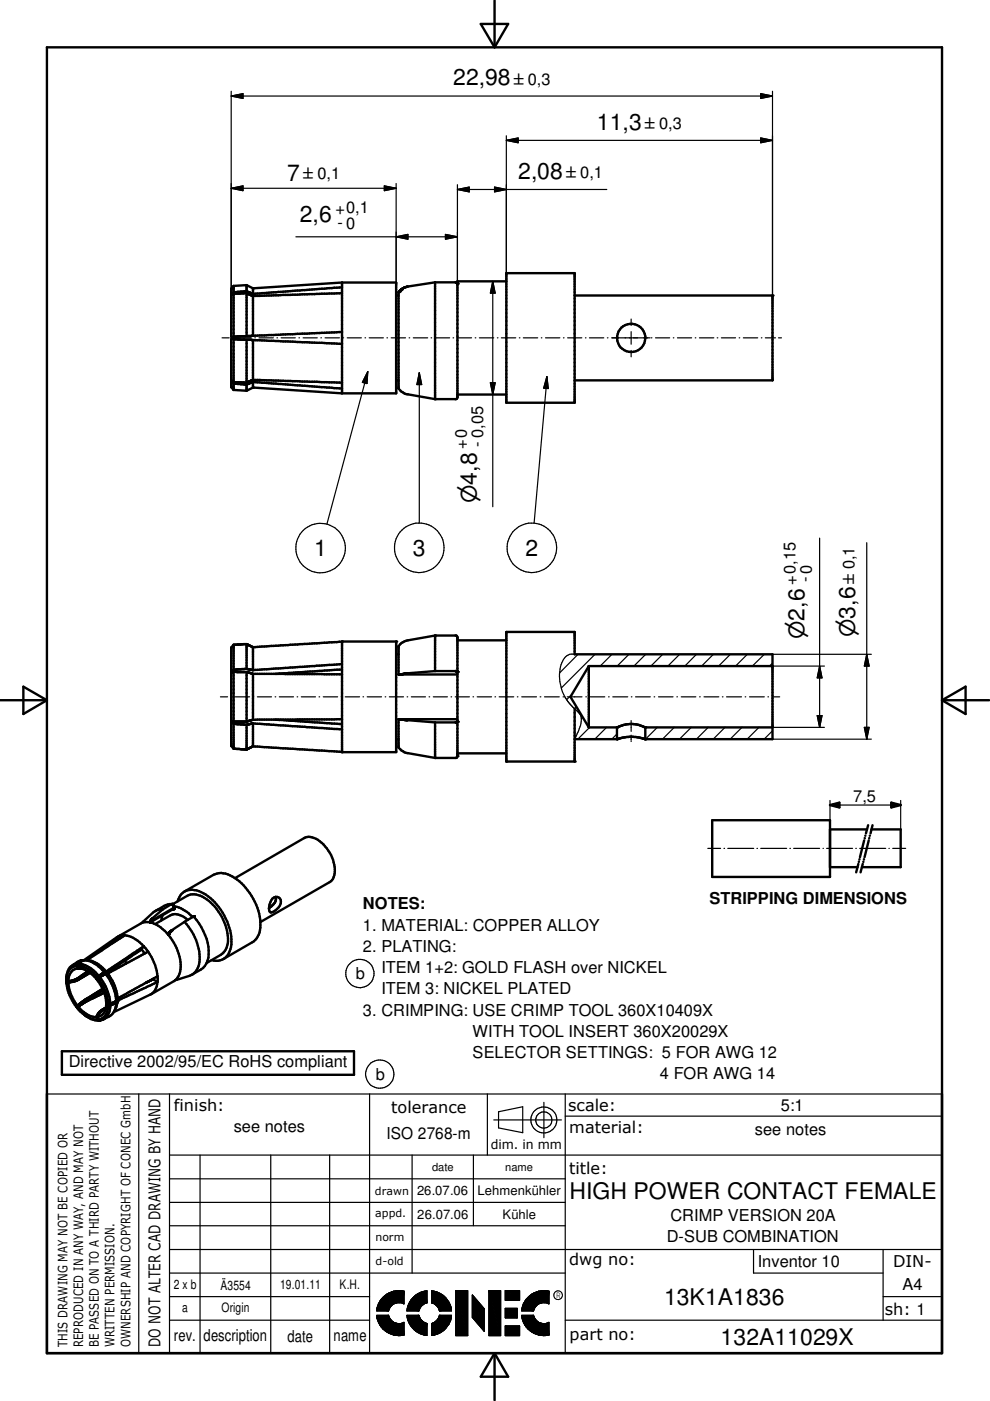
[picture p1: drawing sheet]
<svg xmlns="http://www.w3.org/2000/svg" width="210mm" height="297mm" viewBox="0 0 210 297" stroke-linecap="round" stroke-linejoin="round" font-family="sans-serif">
<g fill="none" stroke="#000" stroke-width=".51">
<path d="M9.9 10h189.8v276.9h-189.8zM101.9 5.1h5.8l-2.8 4.9zM104.9 0v10M72.5 59.9v23.5M72.5 59.9h11.5v23.5h-11.5M72.5 59.9l-18.9 1.2M92.2 59.9h4.5l.2 .1M92.2 59.9l-5.8 .8-.7 .3M92.2 59.9v24.7M96.8 59.9h.1M96.9 60h.1M107.4 59.6h-10.4v24.6l-.3 .4h-4.5"/>
<path d="M107.4 57.9h14.4v27.5h-14.4zM49.5 60.6l-.5 .6v10.2h.5M49.5 71.9h-.5v10.2l.5 .6M49.5 62l-.5 .5M49.5 62.2l-.5 .5M49.5 60.6v1.4M49.5 62.2v9.2M49.5 71.9v9.1M49.5 71.9l4.1 .2M52.3 62.1l-2.8 .1M52.3 62.1l1.2 .6M52.3 60.5v1.3"/>
<path d="M52.3 62.1v9.1M52.3 72.1v9.1M52.3 60.5l1.3 .6M52.3 60.5l-2.8 .1M52.5 61.8l-3 .2M52.5 61.8h.1M52.5 61.8l1.1 .5M52.8 62.4h.1M53.1 62.1h.1M53.3 62.7h.1M53.5 62.7h.1M53.6 62.7v.1"/>
<path d="M53.6 61.1v1.2M53.6 62.8v8.4M53.6 72.1v8.4M53.6 71.2l-4.1 .2M53.6 72.1l18.9 .8M72.5 60.9l-18.9 1.4M72.5 62.1l-18.9 .7M72.5 70.4l-18.9 .8M84 62.7h.5M84.8 61.6h.1M85 61.5h.1M85.6 61l-.6 .4-.5 .6v20.4l.6 .7 1 .5 6.1 1"/>
<path d="M85.6 61h.1M85.9 60.9h.1M86.1 60.8v.1M96.9 60l.1 .2M121.8 62.7h42v17.9h-42M49 80.6l.5 .4M49 80.8l.5 .5M49.5 81l2.8 .2M49.5 81.3l2.8 .2M49.5 81.3v1.4M49.5 82.7l2.8 .1M52.3 81.5v1.3"/>
<path d="M52.5 81.4l-.2 .1M52.5 81.4h.1M52.5 81v.1M53.4 81v.1M53.5 80.6h.1M53.5 80.6l-1.2 .6M53.6 80.5l18.9 .7M53.6 81l-1.1 .4M53.6 81l18.9 1.4M53.6 80.5v.1M53.6 81v1.2M53.6 82.2l18.9 1.2"/>
<path d="M53.6 82.2l-1.3 .6M84 80.6h.5M97 83.7h10.4M49.5 136.7l-.5 .6v20.9l.5 .5M49.5 136.7v5.3M52.3 136.6v5.2M52.5 136.7h-3M52.5 136.7h.1M53.5 137.2h.1M53.6 137.2v4.9M72.5 136h11.5v23.5h-11.5zM72.5 136.1l-18.4 1.1h-.7l-.9-.5"/>
<path d="M84 138.7h.5M92.2 134.7h4.5l.3 .4v25.2l-.3 .4h-4.5M92.2 134.7l-5.7 1.1-.7 .2-.9 .6-.4 .4v6h12.5M92.2 134.7v7.6M97 135.8h10.4M0 148.5h9.9M5 145.6l4.9 2.9-4.9 2.9zM49 152.7l.5 .3M49 153.2l.5 .3M49.5 142.5v10.5M49.5 153.5v5.2M49.5 142.5h2.9l1.2 .4"/>
<path d="M49.5 142l-.5 .3M49.5 142.5l-.5 .2M49.5 158.7l2.8 .2M52.3 142.5v10.5M52.3 153.7v5.2M52.3 141.8l-2.8 .2M52.3 141.8l1.3 .3M52.5 153.6h.1M52.6 142.6h.1M52.8 142.6l.1 .1M52.8 158.6v.1M53.1 152.7h.1"/>
<path d="M53.3 142h.1M53.5 142.1h.1M53.5 142.8h.1M53.5 158.3h.1M53.6 153.4h-.1M53.6 142.9v9.7M53.6 153.4v4.8M53.6 142.9l18.9 .1M53.6 153.4l-1.3 .3-2.8-.2M53.6 153.4l18.9 1.2M53.6 158.2l18.9 1.2M53.6 158.2l-1.3 .7"/>
<path d="M58.3 152.6l14.2 .9M72.5 140.8l-18.9 1.3M72.5 141.9l-13.7 1M72.5 152.5l-17.9 .1h-1l-1.1 .4h-3M84 156.7h.5M85.2 143h.1M85.2 152.5l.4 .1M85.4 152.5v.1M85.6 152.6h.1M85.7 152.6l6.5 .6M85.7 142.8v.1M92.2 142.3h4.4l.3 .1"/>
<path d="M92.2 153.2v7.5M92.2 142.3l-6 .4-1 .3M96.9 142.4v.1M96.9 142.5h.1M97 152.5h-12.5v6l.6 .6 1 .5 6.1 1.1M97 153l-.3 .2h-4.5M97 159.7h10.4M121.8 150.3v11.2h-14.4v-27.5h14.4v4.7h42v18h-27.1l-1-.3-1.5-.2-2.2 .2-1.1 .3h-9.1M124.8 141.2h39M124.8 154.2h6.2l1.2-.5 1.2-.2 1.6 .1 1.7 .6h27.1M124.8 141.2l-3.9 6.5 3.9 6.5M124.8 141.2v13"/>
<path d="M130.8 154.2v2.5M130.9 154.2h.1M136.7 154.2h.1M136.8 154.2v2.5M199.7 148.5h10M199.7 148.5l5-2.9v5.8zM151 173.9h25v12h-25zM176 175.9h7.8M176 170.7l2-.5v1zM183.2 178.2l-.9 3.5M183.3 177.7v.1M183.5 177.2h.1"/>
<path d="M184.1 175l-.5 1.7M184.2 178.2l-.9 3.5M184.3 177.7v.1M184.4 177.2h.1M184.7 175.9h6.3v8h-8.2M185 175l-.4 1.7M189 170.2l2 .5-2 .5zM25.5 198.4l-7.4 5.2M25.5 198.4l.2 .4M25.5 198.4l-.7 .3-7 4.9M26.5 198.3l-1 .1M26.5 198.3l-8.1 5.3"/>
<path d="M26.5 198.3a6.4 6.4 0 0 1 4 2.3M31.7 195.5l-1.5 .1-5.3 3M31.7 195.5a9.2 9.2 0 0 1 5.8 5.5 6.8 6.8 0 0 1 .2 6.2l-.8 .8-4.9 2.8M31.8 195.4l-.1 .1M34.5 194.1l-.3 1.1M34.5 192.8l-2.2 1.9-.5 .7M34.5 192.8l-1.1 .1-.6 .4-2.7 2.4M35.6 198.1h.1M35.8 197.7h.1M36.3 197.3v.1M36.4 191.7l-1.9 1.1M36.4 197.2l-.5 .5-.3 .4"/>
<path d="M36.4 197.2h.1M36.6 191.7l3.1-1.8a3.8 3.8 0 0 1 4.1 .8 11 11 0 0 1 4.5 9.3l-.4 1.3-.7 .9-3.4 2M36.6 191.7l.2 .8M36.6 191.7h-.6l-.8 .2-2.3 1.3M36.7 192.8l-4.8 2.8M36.7 192.8h.1M36.7 192.2h.4a6.3 6.3 0 0 1 3.7 2.2M36.8 192.7h.1M36.8 192.5l-5 2.9M36.8 192.5l-.1 .3M39.1 189l6.2-3.5a4.7 4.7 0 0 1 4.9 1 12.1 12.1 0 0 1 4.8 11.2 3.4 3.4 0 0 1-1.5 2.1l-6.1 3.5M39.1 189l-.9 .9-.6 1.2"/>
<path d="M39.1 189a4.6 4.6 0 0 1 4.5 .7 12.6 12.6 0 0 1 5.4 11.1l-.7 1.7-.9 .8M39.1 195.5l-2.6 1.7M39.1 195.5l1.9-1.1a11.3 11.3 0 0 1 3.2 8.6 3.8 3.8 0 0 1-1.6 2.6l-1.9 1M39.1 195.5a10.8 10.8 0 0 1 3 9.4l-.4 .8a2.81 2.81 0 0 1-1.5 1.2l-3.1 .9M39.8 195a3.5 3.5 0 0 0-3.6-.9l-3.3 1.8M49.8 186.2l14.7-8.5a3.4 3.4 0 0 1 3.7 1 7.3 7.3 0 0 1 2.5 7.3l-.3 .6-.5 .4-14.7 8.5M57.7 190.5a1.08 1.08 0 0 1 1.6-.1 1.08 1.08 0 0 1 .1 1.6l-1 1-.9 .5a1.25 1.25 0 0 1-.4-1.7zM58.5 190.2a2.18 2.18 0 0 1-1.4 2.2l-.1 .1M176 183.9h5.8M182 183.2l-.5 1.8M182.1 182.7v.1M182.2 182.2h.1"/>
<path d="M182.9 183.2l-.4 1.8M183 182.7v.1M183.2 182.2h.1M14.5 208.3a8.9 8.9 0 0 0 1.9 4.9M14.5 208.3l-.4-.3a9.7 9.7 0 0 0 2.1 5.5M16.2 204.8l.2 .5M16.2 204.8a2.81 2.81 0 0 0-2.1 3l.4 .2M16.3 204.3l-.1 .5M16.3 204.3a2.66 2.66 0 0 0-2.2 2.8v1.6M16.4 205.3l.6 .1M16.4 204.8l.2 .5a5.2 5.2 0 0 1 3.8 2.2M16.4 213.2l-.2 .3"/>
<path d="M16.4 213.5h-.1M16.4 204.8a5.4 5.4 0 0 1 4.2 2.4M16.4 205.3a2.42 2.42 0 0 0-1.9 2.7M16.5 204.2l-.2 .1M16.5 204.3a5.5 5.5 0 0 1 4.5 2.6M16.5 204.2h.1M16.5 204.3l-.1 .5M16.5 213.4h.1M16.6 213.4l-.2 .3a5.8 5.8 0 0 0 4.2 2.5M16.6 213.4a5.6 5.6 0 0 0 3.8 2.2M16.6 204.2h.1M16.6 205.4h1"/>
<path d="M16.6 205.3l.1 .1M16.7 213.3l-.5 .2M16.7 213.3h.1M16.8 213.2l-.2 .2M16.8 213.2l-.1 .1M17 213.1l-.2 .1M17.1 203.8h.1M17.1 213h.1M17.1 213l-.1 .1M17.3 212.9h.1M17.4 203.6a5.7 5.7 0 0 1 5.1 2.4M17.4 203.6l-.9 .6"/>
<path d="M17.4 203.6a4.2 4.2 0 0 0-2.1 1.1M17.4 212.9l-.3 .1M17.5 212.8l-.5 .3M17.5 212.8l-.1 .1M17.5 212.7h.1M17.5 212.7v.1M17.6 203.6l-1.1 .7M17.6 212.7h.1M17.6 212.6v.1M17.7 212.7l-.2 .1M17.8 212.6l-.1 .1M17.9 215.1a4.4 4.4 0 0 0 2.7 1.3h.4"/>
<path d="M17.9 212.5l-.3 .1M17.9 212.4v.1M17.9 212.4h.1M18 203.6a6.8 6.8 0 0 1 4.1 2.5M18.6 205.9l-2.3 1.6-1.8 .5M19.1 206.2l-2.8 1.7-1.8 .4M20.4 215.6l.2 .6M20.5 215.4l-.1 .2M20.5 215.4h.1M20.6 215.6l.2 .6M20.6 216.2l.4 .2M20.6 207.2l-.2 .3"/>
<path d="M20.8 207.4h-.1M20.8 207.4l-.4 .1M20.8 207.4l-.2 .4 1.2 1.9M20.8 207.4a10.5 10.5 0 0 1 2.1 5.5M21 207.3l-.2 .1M21 206.9l-.4 .3M21.1 216.3l-.1 .1M21.2 207.1l-.4 .3M21.2 207.1a10.3 10.3 0 0 1 2.2 5.8M21.3 206.7h.1M21.5 206.9l-.3 .2M21.5 206.5l-.5 .4"/>
<path d="M21.5 206.5h.1M21.5 206.9h.1M21.8 209.7l-3.8 2.3-1.6 1.2M21.8 209.7a6.7 6.7 0 0 1 .7 2.9l.4 .3M21.9 209.9l-3.9 2.5M21.9 206.8l-.3 .1M22.1 206.1l-.5 .4M22.1 210.5l-4.3 2.1M22.2 213.9v.1M22.4 213.9l-1.1 .6-.7 1.1M22.4 213.7l-1.2 .7-.7 1M22.4 213.9h.1"/>
<path d="M22.4 213.7h.1M22.4 206.5a10.6 10.6 0 0 1 2.2 5.7M22.4 213.8a2.28 2.28 0 0 1-1.8 1.8M22.4 213.8l-.1 .2M22.5 206l-.4 .1M22.5 212.9l-.1 .9M22.5 212.9h.1M22.5 212.9l.4 .2M22.6 212.7l-.1 .2M22.9 206.4l-.5 .1M22.9 206.4a7.8 7.8 0 0 1 1.9 5.5l-.2 .4-.7 .3M22.9 213.1a2.76 2.76 0 0 1-2.1 3.1"/>
<path d="M22.9 213.1l.5 .1M23.4 213.2a2.89 2.89 0 0 1-2.2 3.2l-.4-.2M23.5 212.9h.1M23.8 212.6l-.3 .3h-.6M23.8 212.6h.1M24.1 212.9h-.1M24.4 212.7h.1M24.6 212.6l-.3 1.7M24.7 212.5l-1.3 .7M24.7 212.5h.1M24.8 212.3l-.1 .2M24.8 212.2v.1"/>
<path d="M24.8 212.2h.1M24.9 204.7l.2 .5M26.5 203.7l-4.7 3.1 .6-.3M26.5 203.6l.3 .7M30 201.3l-3.5 2.4M30 201.3l.7 .8M30.5 200.6l-8 5.4M30.5 200.6l-.5 .7M30.5 200.6l.9 1.2M31 208.3l-.1 .1M31 208.3h.1M31.1 208.3h.1"/>
<path d="M31.4 208.2h.1M31.4 201.8l-8.5 4.6M31.4 201.8a10.8 10.8 0 0 1 2 5.2M31.6 208h.1M32.3 207.7h.1M32.5 207.6l-1.5 .7M32.5 207.5v.1M32.5 207.6l.9 .6M33.4 208.2l-8.5 3.9a4.1 4.1 0 0 1-1.8 3.5l-1.3 .6M33.4 208.2l-.5 1.7-.8 .8-8 3.9M33.4 207l-8.5 4.7M33.4 207v1.2"/>
<path d="M47.4 203.3l-1.2 .4-1.4-.1M13.1 222.9h62v5h-62zM104.9 286.9v10M104.9 286.9l2.8 5h-5.8z"/>
<circle cx="133.8" cy="71.6" r="3"/>
</g>
<g fill="#000">
<circle cx="96.6" cy="59.9" r=".25"/>
<circle cx="96.7" cy="59.9" r=".25"/>
<circle cx="96.8" cy="59.9" r=".25"/>
<circle cx="96.9" cy="59.9" r=".25"/>
<circle cx="49" cy="61.2" r=".25"/>
<circle cx="53.6" cy="61.1" r=".25"/>
<circle cx="84.5" cy="62" r=".25"/>
<circle cx="84.6" cy="61.9" r=".25"/>
<circle cx="84.6" cy="61.8" r=".25"/>
<circle cx="84.7" cy="61.8" r=".25"/>
<circle cx="84.8" cy="61.7" r=".25"/>
<circle cx="84.8" cy="61.6" r=".25"/>
<circle cx="84.9" cy="61.6" r=".25"/>
<circle cx="84.9" cy="61.5" r=".25"/>
<circle cx="85" cy="61.5" r=".25"/>
<circle cx="85" cy="61.4" r=".25"/>
<circle cx="85.1" cy="61.3" r=".25"/>
<circle cx="85.1" cy="61.4" r=".25"/>
<circle cx="96.9" cy="60.1" r=".25"/>
<circle cx="97" cy="60.2" r=".25"/>
<circle cx="163.8" cy="62.7" r=".25"/>
<circle cx="49" cy="82.1" r=".25"/>
<circle cx="53.6" cy="82.2" r=".25"/>
<circle cx="92.2" cy="84.6" r=".25"/>
<circle cx="72.5" cy="136" r=".25"/>
<circle cx="84" cy="136" r=".25"/>
<circle cx="92.2" cy="134.7" r=".25"/>
<circle cx="72.5" cy="159.5" r=".25"/>
<circle cx="84.5" cy="143" r=".25"/>
<circle cx="84.5" cy="152.5" r=".25"/>
<circle cx="84.6" cy="143" r=".25"/>
<circle cx="84.6" cy="152.5" r=".25"/>
<circle cx="84.7" cy="152.5" r=".25"/>
<circle cx="84.7" cy="143" r=".25"/>
<circle cx="84.8" cy="143" r=".25"/>
<circle cx="84.8" cy="152.5" r=".25"/>
<circle cx="84.9" cy="152.5" r=".25"/>
<circle cx="84.9" cy="143" r=".25"/>
<circle cx="85" cy="152.5" r=".25"/>
<circle cx="85" cy="143" r=".25"/>
<circle cx="85.1" cy="152.5" r=".25"/>
<circle cx="85.1" cy="143" r=".25"/>
<circle cx="96.6" cy="142.3" r=".25"/>
<circle cx="96.6" cy="153.2" r=".25"/>
<circle cx="96.7" cy="153.2" r=".25"/>
<circle cx="96.7" cy="142.3" r=".25"/>
<circle cx="96.8" cy="153.1" r=".25"/>
<circle cx="96.8" cy="142.4" r=".25"/>
<circle cx="96.9" cy="153.1" r=".25"/>
<circle cx="96.9" cy="142.4" r=".25"/>
<circle cx="96.9" cy="142.5" r=".25"/>
<circle cx="96.9" cy="153" r=".25"/>
<circle cx="97" cy="142.5" r=".25"/>
<circle cx="97" cy="153" r=".25"/>
<circle cx="130.9" cy="154.2" r=".25"/>
<circle cx="130.9" cy="156.7" r=".25"/>
<circle cx="136.7" cy="156.7" r=".25"/>
<circle cx="136.8" cy="154.2" r=".25"/>
<circle cx="136.8" cy="156.7" r=".25"/>
<circle cx="92.2" cy="160.7" r=".25"/>
<circle cx="97" cy="160.3" r=".25"/>
<circle cx="107.4" cy="161.5" r=".25"/>
<circle cx="121.8" cy="161.5" r=".25"/>
<circle cx="31.7" cy="195.5" r=".25"/>
<circle cx="31.8" cy="195.4" r=".25"/>
<circle cx="31.8" cy="195.5" r=".25"/>
<circle cx="31.9" cy="195.6" r=".25"/>
<circle cx="32" cy="195.5" r=".25"/>
<circle cx="32" cy="195.1" r=".25"/>
<circle cx="32" cy="195" r=".25"/>
<circle cx="32.1" cy="194.9" r=".25"/>
<circle cx="32.3" cy="194.7" r=".25"/>
<circle cx="35.6" cy="198.1" r=".25"/>
<circle cx="35.7" cy="198" r=".25"/>
<circle cx="35.7" cy="197.9" r=".25"/>
<circle cx="35.8" cy="197.9" r=".25"/>
<circle cx="35.8" cy="197.8" r=".25"/>
<circle cx="35.8" cy="197.7" r=".25"/>
<circle cx="35.9" cy="197.7" r=".25"/>
<circle cx="36" cy="197.6" r=".25"/>
<circle cx="36.1" cy="197.5" r=".25"/>
<circle cx="36.2" cy="197.4" r=".25"/>
<circle cx="36.4" cy="191.7" r=".25"/>
<circle cx="36.4" cy="197.2" r=".25"/>
<circle cx="36.5" cy="191.7" r=".25"/>
<circle cx="36.6" cy="191.8" r=".25"/>
<circle cx="36.6" cy="191.7" r=".25"/>
<circle cx="36.7" cy="192.8" r=".25"/>
<circle cx="36.7" cy="192.7" r=".25"/>
<circle cx="36.8" cy="192.7" r=".25"/>
<circle cx="36.8" cy="192.5" r=".25"/>
<circle cx="36.8" cy="192.6" r=".25"/>
<circle cx="41" cy="194.4" r=".25"/>
<circle cx="41.1" cy="194.4" r=".25"/>
<circle cx="14.1" cy="207.8" r=".25"/>
<circle cx="16.5" cy="205.4" r=".25"/>
<circle cx="16.6" cy="205.4" r=".25"/>
<circle cx="16.6" cy="205.3" r=".25"/>
<circle cx="16.8" cy="205.4" r=".25"/>
<circle cx="16.8" cy="204.1" r=".25"/>
<circle cx="16.8" cy="204" r=".25"/>
<circle cx="16.9" cy="205.4" r=".25"/>
<circle cx="17" cy="205.4" r=".25"/>
<circle cx="17.1" cy="205.4" r=".25"/>
<circle cx="17.2" cy="205.4" r=".25"/>
<circle cx="17.3" cy="205.4" r=".25"/>
<circle cx="17.4" cy="203.6" r=".25"/>
<circle cx="17.4" cy="212.9" r=".25"/>
<circle cx="17.5" cy="203.6" r=".25"/>
<circle cx="17.6" cy="203.6" r=".25"/>
<circle cx="17.7" cy="212.6" r=".25"/>
<circle cx="18" cy="212.4" r=".25"/>
<circle cx="18" cy="212.3" r=".25"/>
<circle cx="20.4" cy="207.5" r=".25"/>
<circle cx="20.5" cy="207.5" r=".25"/>
<circle cx="20.6" cy="207.5" r=".25"/>
<circle cx="20.7" cy="207.4" r=".25"/>
<circle cx="20.8" cy="207.4" r=".25"/>
<circle cx="21" cy="216.4" r=".25"/>
<circle cx="21" cy="207.3" r=".25"/>
<circle cx="21" cy="216.3" r=".25"/>
<circle cx="21.1" cy="216.3" r=".25"/>
<circle cx="21.8" cy="214" r=".25"/>
<circle cx="21.9" cy="214" r=".25"/>
<circle cx="22" cy="213.9" r=".25"/>
<circle cx="22.1" cy="214" r=".25"/>
<circle cx="22.1" cy="213.9" r=".25"/>
<circle cx="22.1" cy="206.1" r=".25"/>
<circle cx="22.2" cy="206.1" r=".25"/>
<circle cx="22.2" cy="214" r=".25"/>
<circle cx="22.2" cy="213.9" r=".25"/>
<circle cx="22.3" cy="213.9" r=".25"/>
<circle cx="22.3" cy="206" r=".25"/>
<circle cx="22.3" cy="213.8" r=".25"/>
<circle cx="22.4" cy="213.9" r=".25"/>
<circle cx="22.4" cy="213.7" r=".25"/>
<circle cx="22.4" cy="206" r=".25"/>
<circle cx="22.4" cy="206.5" r=".25"/>
<circle cx="22.5" cy="206" r=".25"/>
<circle cx="22.5" cy="206.5" r=".25"/>
<circle cx="22.5" cy="212.9" r=".25"/>
<circle cx="22.6" cy="212.8" r=".25"/>
<circle cx="22.6" cy="212.7" r=".25"/>
<circle cx="22.6" cy="206.4" r=".25"/>
<circle cx="22.7" cy="206.4" r=".25"/>
<circle cx="22.8" cy="206.4" r=".25"/>
<circle cx="24.6" cy="212.2" r=".25"/>
<circle cx="24.6" cy="212.6" r=".25"/>
<circle cx="24.7" cy="212.1" r=".25"/>
<circle cx="24.7" cy="212.5" r=".25"/>
<circle cx="24.8" cy="212" r=".25"/>
<circle cx="24.8" cy="212.4" r=".25"/>
<circle cx="24.8" cy="211.9" r=".25"/>
<circle cx="24.8" cy="212.3" r=".25"/>
<circle cx="24.8" cy="211.8" r=".25"/>
<circle cx="24.9" cy="212.2" r=".25"/>
<circle cx="24.9" cy="211.8" r=".25"/>
</g>
<g fill="none" stroke="#000" stroke-width=".25">
<path d="M49 19.3v41.9M161.3 19.9l2.5 .5-2.5 .5zM163.8 19.3v43.4M49 39.9l2.5-.5v1zM49 20.4l2.5-.5v1zM49 39.9h35M49 20.4h114.8M81.5 39.4l2.5 .5-2.5 .5zM84 38.9v21M97 39.2v21M104.9 39.7l2.5 .5-2.5 .5zM107.4 29.8l2.5-.5v1z"/>
<path d="M107.4 28.8v29.1M107.4 29.8h56.4M161.3 29.3l2.5 .5-2.5 .5zM62.7 50.2h34.3M84 50.2l2.5-.5v1zM94.4 49.7l2.6 .5-2.6 .5zM97 40.2l2.5-.5v1zM97 40.2h31.7M104.5 59.6l.5 2.5h-1zM104.5 59.6v47.8M47.1 71.6h1.5M49.4 71.6h.1"/>
<path d="M50.2 71.6h3.1M54 71.6h.1M54.9 71.6h3.1M58.7 71.6h.1M59.6 71.6h3M63.4 71.6h.1M64.3 71.6h3M68 71.6h.2M68.9 71.6h3.1M72.7 71.6h.2M73.6 71.6h3M77.4 71.6h.1"/>
<path d="M78 78.8l-.2 2.5-1-.2zM78 78.8l-8.7 32.4M78.3 71.6h3M82 71.6h.2M82.9 71.6h3.1M86.7 71.6h.2M87.6 71.6h3.1M88.9 79l.5 2.5h-1zM88.9 79v31.9M91.4 71.6h.1M92.3 71.6h3M96.1 71.6h.1"/>
<path d="M96.9 71.6h3.1M100.8 71.6h.1M101.6 71.6h3.1M105.5 71.6h.1M106.3 71.6h3M110.1 71.6h.1M111 71.6h3M114.8 71.6h.1M115.7 71.6h3M116 79.8l.2 2.6-.9-.1zM116 79.8l-2.8 31.1M119.5 71.6h.1"/>
<path d="M120.4 71.6h3M124.1 71.6h.1M125 71.6h3M128.8 71.6h.1M129.7 71.6h8.1M133.8 67.6v1.4M133.8 70.3v2.7M133.8 74.3v1.3M138.1 71.6h.1M139 71.6h3M142.7 71.6h.2M143.6 71.6h3"/>
<path d="M147.4 71.6h.1M148.3 71.6h3M152.1 71.6h.1M153 71.6h3M156.7 71.6h.1M157.6 71.6h3.1M161.4 71.6h.1M162.3 71.6h2.1M165.1 71.6h.6M104 81.2h1l-.5 2.5zM173.8 114.1v40.1M183.8 115.1v41.6"/>
<path d="M121.8 138.7a2.51 2.51 0 0 0-2.8 2.2 8.9 8.9 0 0 0 .8 6.8l1.6 2.2a4 4 0 0 1 1.9 2.6 11 11 0 0 1-1.5 4.2M122.6 138.7l-3.9 4M126.2 138.7l-7.2 7.2M129.8 138.7l-2.5 2.5M133.3 138.7l-2.4 2.5M136.9 138.7l-2.5 2.5M140.5 138.7l-2.5 2.5M144.1 138.7l-2.5 2.5M147.7 138.7l-2.5 2.5M151.3 138.7l-2.5 2.5M154.9 138.7l-2.5 2.5M158.5 138.7l-2.5 2.5"/>
<path d="M162.1 138.7l-2.6 2.5M163.8 138.7h20.9M183.8 138.7l.5 2.5h-1zM46.7 147.7h1.6M49 147.7h.1M49.9 147.7h3M53.7 147.7h.1M54.6 147.7h3M58.3 147.7h.2M59.2 147.7h3M63 147.7h.1M63.9 147.7h3"/>
<path d="M67.6 147.7h.2M68.5 147.7h3.1M72.3 147.7h.2M73.2 147.7h3M77 147.7h.1M77.9 147.7h3M81.7 147.7h.1M82.5 147.7h3.1M86.3 147.7h.1M87.2 147.7h3M91 147.7h.1M91.9 147.7h3"/>
<path d="M95.6 147.7h.2M96.5 147.7h3M100.3 147.7h.1M101.2 147.7h3M104.9 147.7h.2M105.8 147.7h3.1M109.7 147.7h.1M110.6 147.7h3.1M114.5 147.7h.2M115.4 147.7h3.2M119.4 147.7h.1M120.3 147.7h3.1"/>
<path d="M121.2 147.3l-1.1 1M121.8 156.7h.1M122.2 149.9l-.4 .3M123.6 152.1l-.4 .3M124.2 147.7h.1M125 154.2l-2.5 2.5M125.1 147.7h3.1M128.6 154.2l-2.5 2.5M129 147.7h.2M129.9 147.7h3.2M130.8 155.6l-1.1 1.1M133.8 152.8v.5"/>
<path d="M133.8 153.8v1.3M133.8 155.9v1M133.8 157.1v.1M133.9 147.7h.1M134.7 147.7h3.2M138.7 147.7h.1M139.4 154.2l-2.5 2.5M139.6 147.7h3.1M143 154.2l-2.5 2.5M143.5 147.7h.1M144.4 147.7h3.1M146.6 154.2l-2.5 2.5"/>
<path d="M148.3 147.7h.2M149.3 147.7h3.1M150.2 154.2l-2.5 2.5M153.2 147.7h.1M153.7 154.2l-2.5 2.5M154.1 147.7h3.1M157.3 154.2l-2.5 2.5M158 147.7h.1M158.9 147.7h3.2M160.9 154.2l-2.5 2.5M162.8 147.7h.1M163.7 147.7h1.6"/>
<path d="M163.8 140.6l-.6 .6M163.8 154.9l-1.8 1.8M163.8 154.2h11M163.8 141.2h11M163.8 156.7h20.9M173.3 151.7h1l-.5 2.5zM173.8 141.2l.5 2.5h-1zM183.3 154.2h1l-.5 2.5zM150.1 179.9h2.7M153.5 179.9h.1M154.3 179.9h5.5M160.5 179.9h.1"/>
<path d="M161.3 179.9h5.5M167.5 179.9h.1M168.3 179.9h5.5M174.5 179.9h.1M175.3 179.9h5.5M176 170.7l2-.5v.5zM176 170.7h2v.5zM176 170.7h15M176 169.7v4.2M181.4 179.9h.2M182.3 179.9h5.5M188.5 179.9h.1"/>
<path d="M189 170.2l2 .5h-2zM189 170.7h2l-2 .5zM189.3 179.9h2.7M191 169.7v6.2M9.9 231.9h189.8M29.4 231.9v55M35.9 231.9v55M78.4 231.9v55M103.3 231.9v13M104.7 237.4h14.3M105.7 235.7l5.1-1v5.5l-5.1-1.1zM115.3 233.7v7.5"/>
<path d="M119.8 236.6h79.9M119.8 231.9v55M35.9 244.9h163.8M35.9 259.9h83.9M35.9 254.9h83.9M35.9 249.9h83.9M42.4 244.9v42M57.4 244.9v42M69.9 244.9v42M87.4 244.9v25M100.4 244.9v15M35.9 279.9h42.5"/>
<path d="M35.9 269.9h83.9M35.9 264.9h163.8M35.9 274.9h42.5M79.9 278.9h2.5l-2.5 .4zM79.9 277.5l2.5 .4h-2.5zM79.9 279.3l2.5-.4-2.4 .7zM80 277.2l2.5 .5-.1 .2zM80 277.2l2.4 .7-2.5-.4zM80 279.6l2.4-.7 .1 .2zM80 279.6l2.5-.5-2.4 .9zM80.1 276.9l2.4 .8-2.5-.5zM80.1 276.9l2.4 .6v.2z"/>
<path d="M80.1 280l2.4-.9v.3zM80.1 280l2.4-.6-2.3 .9zM80.2 276.5l2.3 1-2.4-.6zM80.2 276.5l2.5 .7-.2 .3zM80.4 276.2l2.3 1-2.5-.7zM80.6 275.8l2.1 1.4-2.3-1zM80.6 275.8l2.2 1.2-.1 .2zM80.8 275.5l2 1.5-2.2-1.2zM80.8 275.5l2.2 1.4-.2 .1zM81 275.3l2 1.6-2.2-1.4zM81 275.3l2.1 1.4-.1 .2zM81 275.3l2.3 1.3-.2 .1z"/>
<path d="M81 275.3l2.6 1.1-.3 .2zM81 275.3l2.7 1-.1 .1zM81 275.3l.3-.3 2.4 1.3zM81.5 274.8l2.2 1.5-2.4-1.3zM81.5 274.8l2.5 1.4-.3 .1zM81.5 274.8l.3-.3 2.2 1.7zM81.8 274.5l.3-.2 1.9 1.9zM82.1 274.3l.4-.1 1.5 2zM82.5 274.2l.3-.2 1.2 2.2zM82.8 274l.3-.1 .9 2.3zM83 280l.1 .1-1.8 1.7zM83.1 273.9l.4-.1 .5 2.4z"/>
<path d="M83.5 273.8l.7 2.4h-.2zM83.5 273.8l.3-.1 .4 2.5zM83.8 273.7h.4v2.5zM84.2 273.7l.3 2.5h-.3zM84.2 273.7l.4-.1-.1 2.6zM84.3 273.7v2.5M84.6 273.6v2.6M84.6 273.6l.1 2.6h-.2zM84.6 273.6l.3 .1-.2 2.5zM84.6 273.6l1 .2v2.6l-.6-.2h-.7M84.6 273.6a4.7 4.7 0 0 0-4.7 4.3h2.5a2.18 2.18 0 0 1 1.9-1.7M84.9 273.7h.4l-.6 2.5z"/>
<path d="M85.3 273.7l-.3 2.5h-.3zM85.3 273.7l.3 .1-.6 2.4zM85.6 273.8l-.4 2.4h-.2zM85.6 273.8l-.2 2.5-.2-.1zM85.6 273.8v2.6l-.2-.1zM86.3 278.9h2.5l-2.4 .3zM86.3 278.9h2.5l.5 1 .5 .4 .7 .3v2.5a4.8 4.8 0 0 1-4.2-4.2zM86.4 277.6l2.4 .3h-2.5zM86.4 279.2l2.4-.3-2.4 .6zM86.4 277.2l2.5 .5-.1 .2zM86.4 277.2l2.4 .7-2.4-.3zM86.4 279.5l2.5-.4-2.4 .8z"/>
<path d="M86.4 279.5l2.4-.6 .1 .2zM86.5 276.9l2.4 .8-2.5-.5zM86.5 279.9l2.4-.8-2.3 1.1zM86.6 276.6l2.4 .9-.1 .2zM86.6 276.6l2.3 1.1-2.4-.8zM86.7 276.4l2.3 1.1-2.4-.9zM86.7 276.4l2.4 .8-.1 .3zM86.9 276.1l2.2 1.1-2.4-.8zM87 275.8l2.1 1.4-2.2-1.1zM87 275.8l2.2 1.3-.1 .1zM87.2 275.5l2 1.6-2.2-1.3zM87.2 275.5l2.1 1.4-.1 .2z"/>
<path d="M87.4 275.3l1.9 1.6-2.1-1.4zM87.4 275.3l.3-.3 1.6 1.9zM87.5 275.2l1.1-.9 1.9-.6v2.5l-.9 .5-.5 .5-.3 .7h-2.5l.4-1.4zM87.7 275l1.8 1.7-.2 .2zM87.9 274.8l1.6 1.9-1.8-1.7zM87.9 274.8l1.8 1.8-.2 .1zM87.9 274.8l.2-.2 1.6 2zM88.1 274.6l.3-.2 1.3 2.2zM88.4 274.4l1.5 2.1-.2 .1zM88.4 274.4l.3-.1 1.2 2.2zM88.7 274.3l1.4 2.1-.2 .1zM88.7 274.3l.3-.1 1.1 2.2z"/>
<path d="M89 274.2l.3-.2 .8 2.4zM89.3 274l1 2.3-.2 .1zM89.3 274l.3-.1 .7 2.4zM89.3 279.9l.2 .2-1.8 1.7zM89.6 273.9l.9 2.3-.2 .1zM89.6 273.9l.3-.1 .6 2.4zM89.9 273.8l.3-.1 .3 2.5zM90.2 273.7h.3v2.5zM91.5 273.7h.3l-.3 2.5zM91.5 273.7a4.7 4.7 0 0 1 4.2 4.2h-2.5l-.5-1-.5-.4-.7-.3zM91.8 273.7l.4 .1-.7 2.4zM92.2 273.8l.3 .1-.8 2.4z"/>
<path d="M92.2 273.8l-.5 2.5-.2-.1zM92.5 273.9l.3 .1-1.1 2.3zM92.5 276.7l1.9-1.7-1.7 1.9zM92.7 279.9l1.9 1.6-.2 .3zM92.7 276.9l2.1-1.4-2 1.6zM92.7 276.9l1.9-1.6 .2 .2zM92.8 274l.2 .2-1.1 2.2zM92.8 274l-.9 2.4-.2-.1zM92.8 279.7l2.2 1.3-.2 .3zM92.8 279.7l2 1.6-.2 .2zM92.8 279.7l1.8 1.8-1.9-1.6zM92.8 277.1l2.2-1.3-2.1 1.4z"/>
<path d="M92.8 277.1l2-1.6 .2 .3zM92.9 279.5l2.3 1.3-.2 .2zM92.9 279.5l2.1 1.5-2.2-1.3zM92.9 277.2l2.4-.8-2.3 1.1zM92.9 277.2l2.3-1.1 .1 .3zM92.9 277.2l2.1-1.4 .2 .3zM93 279.4l2.4 .8-.1 .3zM93 279.4l2.3 1.1-.1 .3zM93 279.4l2.2 1.4-2.3-1.3zM93 277.5l2.4-.9-2.3 1.1zM93 277.5l2.3-1.1 .1 .2zM93 274.2l.3 .1-1.1 2.2z"/>
<path d="M93 274.2l-.8 2.3-.3-.1zM93.1 279.1l2.4 .8-.1 .3zM93.1 279.1l2.3 1.1-2.4-.8zM93.1 277.7l2.5-.5-2.4 .7zM93.1 277.7l2.4-.8 .1 .3zM93.1 277.7l2.3-1.1 .1 .3zM93.2 278.9l2.3 1-2.4-.8zM93.2 278.9l2.4 .6-.1 .4zM93.2 278.9l2.5 .3-.1 .3zM93.2 278.9h2.5v.3zM93.2 277.9l2.5-.3v.3zM93.2 277.9l2.4-.7 .1 .4z"/>
<path d="M93.2 278.9h2.5a4.7 4.7 0 0 1-4.2 4.2v-2.5l1.2-.7zM93.3 274.3l.3 .1-1.4 2.1zM93.6 274.4l.3 .2-1.6 2zM93.6 274.4l-1.3 2.2-.1-.1zM93.9 274.6l.2 .2-1.6 1.9zM93.9 274.6l-1.4 2.1-.2-.1zM94.1 274.8l.3 .2-1.9 1.7zM94.4 275l.2 .3-1.9 1.6zM96.6 273.6l2.5 9.6h-2.5zM96.6 273.6h2.5v9.6zM96.6 273.6h2.5v9.6h-2.5zM100.2 279.3l2.5-1.8v4.7z"/>
<path d="M100.2 274.6l2.5 2.9-2.5 1.8zM100.2 274.6l2.5 2.9v4.7l-2.5-2.9zM103.7 273.6l2.4 9.6h-2.4zM103.7 273.6h2.4v9.6zM103.7 273.6h2.4v9.6h-2.4zM107.1 273.6l3.1 2.1h-3.1zM107.1 273.6h3.1v2.1zM107.1 277.4l2.5 2h-2.5zM107.1 277.4h2.5v2zM107.1 273.6h3.1v2.1h-3.1zM107.1 277.4h2.5v2h-2.5zM110.6 278.9h2.5l-2.4 .4z"/>
<path d="M110.7 279.3l2.4-.4-2.4 .7zM110.7 277.5l2.4 .4h-2.5zM110.7 279.6l2.4-.7 .1 .2zM110.7 279.6l2.5-.5-2.4 .9zM110.7 277.2l2.5 .5-.1 .2zM110.7 277.2l2.4 .7-2.4-.4zM110.8 280l2.4-.9 .1 .3zM110.8 280l2.5-.6-2.3 .9zM110.8 276.9l2.5 .6-.1 .2zM110.8 276.9l2.4 .8-2.5-.5zM111 276.5l2.4 .7-.1 .3zM111 276.5l2.3 1-2.5-.6z"/>
<path d="M111.1 276.2l2.3 1-2.4-.7zM111.3 275.8l2.2 1.2-.1 .2zM111.3 275.8l2.1 1.4-2.3-1zM111.5 275.5l2.2 1.4-.2 .1zM111.5 275.5l2 1.5-2.2-1.2zM111.8 275.3l.2-.3 2.7 1.2zM111.8 275.3l1.9 1.6-2.2-1.4zM111.8 275.3l2.1 1.4-.2 .2zM111.8 275.3l2.2 1.3-.1 .1zM111.8 275.3l2.5 1.1-.3 .2zM111.8 275.3l2.7 1-.2 .1zM111.8 275.3l2.9 .9-.2 .1z"/>
<path d="M112.3 274.8l.3-.3 2.1 1.7zM112.3 274.8l2.4 1.4-2.7-1.2zM112.6 274.5l.3-.2 1.8 1.9zM112.9 274.3l.3-.1 1.5 2zM113.2 274.2l.3-.2 1.2 2.2zM113.5 274l.4-.1 .8 2.3zM113.7 280l.2 .1-1.9 1.7zM113.9 273.9l.3-.1 .5 2.4zM114.2 273.8l.4-.1 .4 2.5zM114.2 273.8l.8 2.4h-.3zM114.6 273.7h.3l.1 2.5zM114.9 273.7l.4-.1-.1 2.6z"/>
<path d="M114.9 273.7l.3 2.5h-.2zM115.1 273.7v2.5M115.3 273.6l.4 .1-.3 2.5zM115.3 273.6l.1 2.6h-.2zM115.3 273.6v2.6M115.3 273.6l1.1 .2v2.6l-.7-.2h-.6M115.3 273.6a4.7 4.7 0 0 0-4.7 4.3h2.5a2.22 2.22 0 0 1 2-1.7M115.7 273.7h.3l-.6 2.5zM116 273.7l.4 .1-.7 2.4zM116 273.7l-.3 2.5h-.3zM116.4 273.8v2.6l-.2-.1zM116.4 273.8l-.2 2.5-.3-.1z"/>
<path d="M116.4 273.8l-.5 2.4h-.2zM119.8 279.9h79.6M159.8 264.9v5h27.4M187.2 264.9v15M187.2 274.9h12.2M80.2 280.3l2.3-.9-2.1 1.2zM80.4 280.6l2.1-1.2 .2 .2zM80.4 280.6l2.3-1-2.1 1.3zM80.6 280.9l2.1-1.3 .1 .2zM80.6 280.9l2.2-1.1-2 1.5zM80.8 281.3l2-1.5 .2 .2zM80.8 281.3l2.2-1.3-2 1.5z"/>
<path d="M81 281.5l2-1.5-1.7 1.8zM81.3 281.8l1.8-1.7-1.6 1.9zM81.5 282l1.8-1.7-1.5 2zM83.1 280.1l.2 .2-1.8 1.7zM83.3 280.3l.3 .1-1.8 1.9zM83.6 280.4l-1.5 2-.3-.1zM83.6 280.4l-1.1 2.3-.4-.3zM83.6 280.4l.1 .1-1.2 2.2zM83.7 280.5l-.9 2.3-.3-.1zM83.7 280.5l.3 .1-1.2 2.2zM84 280.6l-.9 2.3-.3-.1zM84 280.6l-.5 2.4-.4-.1z"/>
<path d="M84 280.6h.2l-.7 2.4zM84.2 280.6l-.4 2.5-.3-.1zM84.2 280.6v2.5h-.4zM84.2 280.6l.3 .1-.3 2.4zM84.3 280.6v2.5M84.3 280.6a2.18 2.18 0 0 1-1.9-1.7h-2.5a4.7 4.7 0 0 0 4.7 4.3M84.3 280.6h.7l.6-.2v2.6l-1 .2M84.5 280.7l.1 2.5-.4-.1zM84.5 280.7h.2l-.1 2.5zM84.6 280.7v2.5M84.7 280.7l.2 2.5h-.3zM84.7 280.7l.6 2.4-.4 .1z"/>
<path d="M84.7 280.7l.3-.1 .3 2.5zM85 280.6l.6 2.4-.3 .1zM85 280.6l.2-.1 .4 2.5zM85.2 280.5h.2l.2 2.5zM85.4 280.5l.2-.1v2.6zM86.6 280.2l2.4-.8-2.3 1.1zM86.6 280.2l2.3-1.1 .1 .3zM86.7 280.5l2.4-1-2.2 1.3zM86.7 280.5l2.3-1.1 .1 .1zM86.9 280.8l2.2-1.3-2.1 1.5zM87 281l2.2-1.3-2 1.6zM87 281l2.1-1.5 .1 .2z"/>
<path d="M87.2 281.3l2.1-1.4-1.9 1.6zM87.2 281.3l2-1.6 .1 .2zM87.4 281.5l1.9-1.6-1.6 1.9zM87.7 281.8l1.8-1.7-1.6 1.9zM89.5 280.1l.2 .1-1.6 2zM89.5 280.1l-1.4 2.1-.2-.2zM89.7 280.2l.2 .2-1.5 2zM89.7 280.2l-1.3 2.2-.3-.2zM89.9 280.4l.2 .1-1.1 2.2zM89.9 280.4l-.9 2.3-.3-.2zM89.9 280.4l-1.2 2.1-.3-.1zM90.1 280.5h.2l-1 2.3z"/>
<path d="M90.1 280.5l-.8 2.3-.3-.1zM90.3 280.5l.2 .1-.6 2.4zM90.3 280.5l-.4 2.5-.3-.1zM90.3 280.5l-.7 2.4-.3-.1zM90.5 280.6v2.5h-.3zM90.5 280.6l-.3 2.5-.3-.1zM91.5 280.6l.2-.1 .5 2.5zM91.5 280.6l.7 2.4-.4 .1zM91.5 280.6l.3 2.5h-.3zM91.7 280.5h.2l.9 2.3zM91.7 280.5l1.1 2.3-.3 .1zM91.7 280.5l.8 2.4-.3 .1z"/>
<path d="M91.9 280.5l.3-.1 .8 2.3zM91.9 280.5l1.1 2.2-.2 .1zM92.2 280.4l.1-.2 1.3 2.2zM92.2 280.4l1.4 2-.3 .1zM92.2 280.4l1.1 2.1-.3 .2zM92.3 280.2l1.6 2-.3 .2zM92.5 280.1l.2-.2 1.7 1.9zM92.5 280.1l1.9 1.7-.3 .2zM92.5 280.1l1.6 1.9-.2 .2zM92.5 280.1l1.4 2.1-1.6-2zM107.1 281.1l3.1 2.1h-3.1zM107.1 281.1h3.1v2.1z"/>
<path d="M107.1 281.1h3.1v2.1h-3.1zM111 280.3l2.3-.9-2.2 1.2zM111.1 280.6l2.2-1.2 .1 .2zM111.1 280.6l2.3-1-2.1 1.3zM111.3 280.9l2.1-1.3 .1 .2zM111.3 280.9l2.2-1.1-2 1.5zM111.5 281.3l2-1.5 .2 .2zM111.5 281.3l2.2-1.3-1.9 1.5zM111.8 281.5l1.9-1.5-1.7 1.8zM112 281.8l1.9-1.7-1.6 1.9zM112.3 282l1.7-1.7-1.4 2zM113.9 280.1l.1 .2-1.7 1.7z"/>
<path d="M114 280.3l.3 .1-1.7 1.9zM114.3 280.4l-1.4 2-.3-.1zM114.3 280.4l-1.1 2.3-.3-.3zM114.3 280.4l.2 .1-1.3 2.2zM114.5 280.5l-1 2.3-.3-.1zM114.5 280.5l.2 .1-1.2 2.2zM114.7 280.6l-.8 2.3-.4-.1zM114.7 280.6l-.5 2.4-.3-.1zM114.7 280.6h.3l-.8 2.4zM115 280.6l-.4 2.5-.4-.1zM115 280.6l-.1 2.5h-.3zM115 280.6l.2 .1-.3 2.4z"/>
<path d="M115.1 280.6v2.5M115.1 280.6h.6l.7-.2v2.6l-1.1 .2M115.1 280.6a2.18 2.18 0 0 1-2-1.7h-2.5a4.7 4.7 0 0 0 4.7 4.3M115.2 280.7l.1 2.5-.4-.1zM115.2 280.7h.2l-.1 2.5zM115.3 280.7v2.5M115.4 280.7l.3 2.5h-.4zM115.4 280.7l.6 2.4-.3 .1zM115.4 280.7l.3-.1 .3 2.5zM115.7 280.6l.7 2.4-.4 .1zM115.7 280.6l.2-.1 .5 2.5zM115.9 280.5h.3l.2 2.5z"/>
<path d="M116.2 280.5l.2-.1v2.6z"/>
<circle cx="68" cy="116.2" r="5.3"/>
<circle cx="88.9" cy="116.1" r="5.3"/>
<circle cx="112.8" cy="116.1" r="5.2"/>
<circle cx="76.3" cy="206.4" r="3"/>
<circle cx="80.5" cy="227.7" r="3"/>
<circle cx="115.3" cy="237.5" r="2.76"/>
<circle cx="115.3" cy="237.5" r="1.72"/>
</g>
<g fill="#000">
<path d="M49 20.4l2.5-.5v1zM49 39.9l2.5-.5v1zM97 40.2l2.5-.5v1zM107.4 29.8l2.5-.5v1zM161.3 29.3l2.5 .5-2.5 .5zM161.3 19.9l2.5 .5-2.5 .5zM81.5 39.4l2.5 .5-2.5 .5zM84 50.2l2.5-.5v1zM94.4 49.7l2.6 .5-2.6 .5zM104.9 39.7l2.5 .5-2.5 .5zM104.5 59.6l.5 2.5h-1zM78 78.8l-.2 2.5-1-.2z"/>
<path d="M88.9 79l.5 2.5h-1zM104 81.2h1l-.5 2.5zM116 79.8l.2 2.6-.9-.1zM173.3 151.7h1l-.5 2.5zM173.8 141.2l.5 2.5h-1zM183.3 154.2h1l-.5 2.5zM183.8 138.7l.5 2.5h-1zM176 170.7l2-.5v.5zM176 170.7h2v.5zM189 170.2l2 .5h-2zM189 170.7h2l-2 .5zM80.1 276.9l2.4 .8-2.5-.5z"/>
<path d="M80.1 276.9l2.4 .6v.2zM80.2 276.5l2.3 1-2.4-.6zM80.2 276.5l2.5 .7-.2 .3zM80.4 276.2l2.3 1-2.5-.7zM80.6 275.8l2.1 1.4-2.3-1zM80.6 275.8l2.2 1.2-.1 .2zM80.8 275.5l2 1.5-2.2-1.2zM80.8 275.5l2.2 1.4-.2 .1zM81 275.3l2 1.6-2.2-1.4zM81 275.3l2.1 1.4-.1 .2zM81 275.3l2.3 1.3-.2 .1zM81 275.3l2.7 1-.1 .1z"/>
<path d="M81.3 275l2.4 1.3-2.7-1zM81.3 275l.2-.2 2.2 1.5zM81.5 274.8l2.5 1.4-.3 .1zM81.5 274.8l.3-.3 2.2 1.7zM81.8 274.5l.3-.2 1.9 1.9zM82.1 274.3l.4-.1 1.5 2zM80 277.2l2.4 .7-2.5-.4zM79.9 279.3l2.5-.4-2.4 .7zM80 279.6l2.4-.7 .1 .2zM80 277.2l2.5 .5-.1 .2zM82.5 274.2l.3-.2 1.2 2.2zM80 279.6l2.5-.5-2.4 .9z"/>
<path d="M80.1 280l2.4-.9v.3zM80.1 280l2.4-.6-2.3 .9zM80.2 280.3l2.3-.9-2.1 1.2zM80.4 280.6l2.1-1.2 .2 .2zM80.4 280.6l2.3-1-2.1 1.3zM80.6 280.9l2.1-1.3 .1 .2zM82.8 274l.3-.1 .9 2.3zM80.6 280.9l2.2-1.1-2 1.5zM80.8 281.3l2-1.5 .2 .2zM80.8 281.3l2.2-1.3-2 1.5zM81 281.5l2-1.5-1.7 1.8zM83 280l.1 .1-1.8 1.7z"/>
<path d="M83.1 273.9l.4-.1 .5 2.4zM81 275.3l2.6 1.1-.3 .2zM83.5 273.8l.7 2.4h-.2zM83.5 273.8l.3-.1 .4 2.5zM84.9 273.7h.4l-.6 2.5zM85.3 273.7l-.3 2.5h-.3zM85.3 273.7l.3 .1-.6 2.4zM85.6 273.8l-.4 2.4h-.2zM86.4 279.5l2.4-.6 .1 .2zM86.4 279.2l2.4-.3-2.4 .6zM86.4 279.5l2.5-.4-2.4 .8zM86.7 276.4l2.3 1.1-2.4-.9z"/>
<path d="M86.7 276.4l2.4 .8-.1 .3zM86.9 276.1l2.2 1.1-2.4-.8zM87 275.8l2.1 1.4-2.2-1.1zM87 275.8l2.2 1.3-.1 .1zM87.2 275.5l2 1.6-2.2-1.3zM87.2 275.5l2.1 1.4-.1 .2zM87.4 275.3l1.9 1.6-2.1-1.4zM87.7 275l1.6 1.9-1.9-1.6zM87.7 275l1.8 1.7-.2 .2zM87.9 274.8l1.6 1.9-1.8-1.7zM87.9 274.8l1.8 1.8-.2 .1zM87.9 274.8l.2-.2 1.6 2z"/>
<path d="M88.1 274.6l.3-.2 1.3 2.2zM88.4 274.4l1.5 2.1-.2 .1zM88.4 274.4l.3-.1 1.2 2.2zM88.7 274.3l1.4 2.1-.2 .1zM88.7 274.3l.3-.1 1.1 2.2zM86.4 277.2l2.4 .7-2.4-.3zM86.4 277.2l2.5 .5-.1 .2zM86.6 276.6l2.3 1.1-2.4-.8zM86.5 276.9l2.4 .8-2.5-.5zM86.6 276.6l2.4 .9-.1 .2zM89 274.2l.3-.2 .8 2.4zM89.3 274l1 2.3-.2 .1z"/>
<path d="M89.3 274l.3-.1 .7 2.4zM89.6 273.9l.9 2.3-.2 .1zM89.6 273.9l.3-.1 .6 2.4zM89.9 273.8l.3-.1 .3 2.5zM91.8 273.7l.4 .1-.7 2.4zM92.5 273.9l.3 .1-1.1 2.3zM92.2 273.8l.3 .1-.8 2.4zM92.2 273.8l-.5 2.5-.2-.1zM92.8 274l.2 .2-1.1 2.2zM92.8 274l-.9 2.4-.2-.1zM93.3 274.3l.3 .1-1.4 2.1zM93 274.2l.3 .1-1.1 2.2z"/>
<path d="M93 274.2l-.8 2.3-.3-.1zM93.6 274.4l.3 .2-1.6 2zM93.6 274.4l-1.3 2.2-.1-.1zM94.1 274.8l.3 .2-1.9 1.7zM93.9 274.6l.2 .2-1.6 1.9zM93.9 274.6l-1.4 2.1-.2-.1zM92.7 276.9l1.9-1.6 .2 .2zM94.4 275l.2 .3-1.9 1.6zM92.5 276.7l1.9-1.7-1.7 1.9zM92.8 277.1l2-1.6 .2 .3zM92.7 276.9l2.1-1.4-2 1.6zM92.9 277.2l2.3-1.1 .1 .3z"/>
<path d="M92.9 277.2l2.1-1.4 .2 .3zM92.8 277.1l2.2-1.3-2.1 1.4zM93 277.5l2.3-1.1 .1 .2zM92.9 277.2l2.4-.8-2.3 1.1zM93.2 278.9l2.3 1-2.4-.8zM93.1 277.7l2.4-.8 .1 .3zM93.1 277.7l2.3-1.1 .1 .3zM93 277.5l2.4-.9-2.3 1.1zM93.2 278.9l2.4 .6-.1 .4zM93.2 278.9l2.5 .3-.1 .3zM93.2 277.9l2.4-.7 .1 .4zM93.1 277.7l2.5-.5-2.4 .7z"/>
<path d="M93.1 279.1l2.4 .8-.1 .3zM96.6 273.6h2.5v9.6zM100.2 274.6l2.5 2.9-2.5 1.8zM103.7 273.6h2.4v9.6zM107.1 273.6l3.1 2.1h-3.1zM107.1 273.6h3.1v2.1zM107.1 277.4l2.5 2h-2.5zM107.1 277.4h2.5v2zM111.8 275.3l1.9 1.6-2.2-1.4zM111.8 275.3l2.1 1.4-.2 .2zM111.8 275.3l2.2 1.3-.1 .1zM111.8 275.3l2.7 1-.2 .1z"/>
<path d="M111.8 275.3l2.9 .9-.2 .1zM112.3 274.8l.3-.3 2.1 1.7zM110.7 279.3l2.4-.4-2.4 .7zM110.7 279.6l2.4-.7 .1 .2zM110.7 277.2l2.4 .7-2.4-.4zM110.7 279.6l2.5-.5-2.4 .9zM110.8 280l2.4-.9 .1 .3zM110.8 276.9l2.4 .8-2.5-.5zM110.7 277.2l2.5 .5-.1 .2zM110.8 280l2.5-.6-2.3 .9zM111 280.3l2.3-.9-2.2 1.2zM111.1 280.6l2.2-1.2 .1 .2z"/>
<path d="M111 276.5l2.3 1-2.5-.6zM110.8 276.9l2.5 .6-.1 .2zM111.1 280.6l2.3-1-2.1 1.3zM111.3 280.9l2.1-1.3 .1 .2zM111.3 275.8l2.1 1.4-2.3-1zM111.1 276.2l2.3 1-2.4-.7zM111 276.5l2.4 .7-.1 .3zM113.2 274.2l.3-.2 1.2 2.2zM111.3 280.9l2.2-1.1-2 1.5zM111.5 281.3l2-1.5 .2 .2zM111.5 275.5l2 1.5-2.2-1.2zM111.3 275.8l2.2 1.2-.1 .2z"/>
<path d="M111.5 281.3l2.2-1.3-1.9 1.5zM111.8 281.5l1.9-1.5-1.7 1.8zM113.7 280l.2 .1-1.9 1.7zM111.5 275.5l2.2 1.4-.2 .1zM111.8 275.3l2.5 1.1-.3 .2zM113.9 273.9l.3-.1 .5 2.4zM113.5 274l.4-.1 .8 2.3zM112.9 274.3l.3-.1 1.5 2zM112.6 274.5l.3-.2 1.8 1.9zM112 275l.3-.2 2.4 1.4zM111.8 275.3l.2-.3 2.7 1.2zM114.2 273.8l.4-.1 .4 2.5z"/>
<path d="M114.2 273.8l.8 2.4h-.3zM115.7 273.7h.3l-.6 2.5zM116 273.7l.4 .1-.7 2.4zM116 273.7l-.3 2.5h-.3zM116.4 273.8l-.5 2.4h-.2zM116.4 273.8l-.2 2.5-.3-.1zM81.3 281.8l1.8-1.7-1.6 1.9zM83.1 280.1l.2 .2-1.8 1.7zM81.5 282l1.8-1.7-1.5 2zM83.3 280.3l.3 .1-1.8 1.9zM83.6 280.4l-1.5 2-.3-.1zM83.6 280.4l-1.1 2.3-.4-.3z"/>
<path d="M83.6 280.4l.1 .1-1.2 2.2zM83.7 280.5l-.9 2.3-.3-.1zM83.7 280.5l.3 .1-1.2 2.2zM84 280.6l-.9 2.3-.3-.1zM84 280.6l-.5 2.4-.4-.1zM84 280.6h.2l-.7 2.4zM84.2 280.6l-.4 2.5-.3-.1zM84.7 280.7l.6 2.4-.4 .1zM84.7 280.7l.3-.1 .3 2.5zM85 280.6l.6 2.4-.3 .1zM85 280.6l.2-.1 .4 2.5zM86.6 280.2l2.3-1.1 .1 .3z"/>
<path d="M86.5 279.9l2.4-.8-2.3 1.1zM86.7 280.5l2.3-1.1 .1 .1zM86.6 280.2l2.4-.8-2.3 1.1zM86.7 280.5l2.4-1-2.2 1.3zM87 281l2.1-1.5 .1 .2zM86.9 280.8l2.2-1.3-2.1 1.5zM87.2 281.3l2-1.6 .1 .2zM87 281l2.2-1.3-2 1.6zM87.2 281.3l2.1-1.4-1.9 1.6zM89.3 279.9l.2 .2-1.8 1.7zM87.4 281.5l1.9-1.6-1.6 1.9zM87.7 281.8l1.8-1.7-1.6 1.9z"/>
<path d="M89.5 280.1l.2 .1-1.6 2zM89.5 280.1l-1.4 2.1-.2-.2zM89.7 280.2l.2 .2-1.5 2zM89.7 280.2l-1.3 2.2-.3-.2zM89.9 280.4l-1.2 2.1-.3-.1zM89.9 280.4l.2 .1-1.1 2.2zM89.9 280.4l-.9 2.3-.3-.2zM90.1 280.5h.2l-1 2.3zM90.1 280.5l-.8 2.3-.3-.1zM90.3 280.5l-.7 2.4-.3-.1zM90.3 280.5l.2 .1-.6 2.4zM90.3 280.5l-.4 2.5-.3-.1z"/>
<path d="M90.5 280.6l-.3 2.5-.3-.1zM91.5 280.6l.2-.1 .5 2.5zM91.5 280.6l.7 2.4-.4 .1zM91.7 280.5l.8 2.4-.3 .1zM91.7 280.5h.2l.9 2.3zM91.7 280.5l1.1 2.3-.3 .1zM91.9 280.5l.3-.1 .8 2.3zM91.9 280.5l1.1 2.2-.2 .1zM92.2 280.4l1.1 2.1-.3 .2zM92.2 280.4l.1-.2 1.3 2.2zM92.2 280.4l1.4 2-.3 .1zM92.3 280.2l.2-.1 1.4 2.1z"/>
<path d="M92.3 280.2l1.6 2-.3 .2zM92.5 280.1l1.6 1.9-.2 .2zM92.7 279.9l1.7 1.9-1.9-1.7zM92.5 280.1l1.9 1.7-.3 .2zM92.8 279.7l1.8 1.8-1.9-1.6zM92.7 279.9l1.9 1.6-.2 .3zM92.8 279.7l2 1.6-.2 .2zM92.9 279.5l2.1 1.5-2.2-1.3zM92.8 279.7l2.2 1.3-.2 .3zM93 279.4l2.2 1.4-2.3-1.3zM92.9 279.5l2.3 1.3-.2 .2zM93 279.4l2.3 1.1-.1 .3z"/>
<path d="M93.1 279.1l2.3 1.1-2.4-.8zM93 279.4l2.4 .8-.1 .3zM96.6 273.6l2.5 9.6h-2.5zM100.2 279.3l2.5-1.8v4.7zM103.7 273.6l2.4 9.6h-2.4zM107.1 281.1l3.1 2.1h-3.1zM107.1 281.1h3.1v2.1zM112 281.8l1.9-1.7-1.6 1.9zM113.9 280.1l.1 .2-1.7 1.7zM112.3 282l1.7-1.7-1.4 2zM114 280.3l.3 .1-1.7 1.9zM114.3 280.4l-1.4 2-.3-.1z"/>
<path d="M114.3 280.4l-1.1 2.3-.3-.3zM114.3 280.4l.2 .1-1.3 2.2zM114.5 280.5l-1 2.3-.3-.1zM114.5 280.5l.2 .1-1.2 2.2zM114.7 280.6l-.8 2.3-.4-.1zM114.7 280.6l-.5 2.4-.3-.1zM114.7 280.6h.3l-.8 2.4zM115 280.6l-.4 2.5-.4-.1zM115.4 280.7l.6 2.4-.3 .1zM115.4 280.7l.3-.1 .3 2.5zM115.7 280.6l.7 2.4-.4 .1zM115.7 280.6l.2-.1 .5 2.5z"/>
<path d="M115.9 280.5h.3l.2 2.5z"/>
</g>
<path d="M79.9 277.7h2.5M79.9 279.1h2.5M84.4 273.6v2.6M110.6 277.7h2.5M110.6 279.1h2.5M115.5 273.6v2.6M84.4 280.7v2.5M115.5 280.7v2.5" fill="none" stroke="#000" stroke-width=".38"/>
<path d="M84 273.7v2.5M85.4 273.8v2.5M114.8 273.7v2.5M84 280.6v2.5M85.4 280.5v2.5M114.8 280.6v2.5" fill="none" stroke="#000" stroke-width=".42"/>
<path d="M84.8 273.6v2.6M86.3 277.7h2.5M86.3 279.1h2.5M93.2 277.7h2.5M93.2 279.1h2.5M115.1 273.6v2.6M84.8 280.7v2.5M115.1 280.7v2.5" fill="none" stroke="#000" stroke-width=".34"/>
<g fill="none" stroke="#000" stroke-width=".21">
<path d="M85.5 273.8v2.6M116.3 273.8v2.6M85.5 280.4v2.6M116.3 280.4v2.6"/>
<circle cx="118.3" cy="274.6" r=".92"/>
</g>
<path d="M90.4 273.7v2.5M91.7 273.7v2.5M90.4 280.6v2.5M91.7 280.6v2.5" fill="none" stroke="#000" stroke-width=".3"/>
<g font-size="4.9">
<text x="96.1" y="18.1">22,98</text>
<text x="126.6" y="27.5">11,3</text>
<text x="60.9" y="38.3">7</text>
<text x="109.9" y="37.9">2,08</text>
<text x="63.5" y="47.1">2,6</text>
<text x="66.6" y="118">1</text>
<text x="87.5" y="117.9">3</text>
<text x="111.4" y="117.9">2</text>
<text x="120.7" y="254.2">HIGH POWER CONTACT FEMALE</text>
<text x="140.8" y="276.7">13K1A1836</text>
<text x="152.8" y="285.2">132A11029X</text>
</g>
<g font-size="4.6">
<text x="101.1" y="106.6" transform="rotate(-90 101.1 106.6)">⌀4,8</text>
<text x="170.6" y="135.5" transform="rotate(-90 170.6 135.5)">⌀2,6</text>
<text x="181.3" y="135.1" transform="rotate(-90 181.3 135.1)">⌀3,6</text>
</g>
<g font-size="3.5">
<text x="71.2" y="45.4">+0,1</text>
<text x="71.6" y="48.3">- 0</text>
<text x="99" y="95.2" transform="rotate(-90 99 95.2)">+0</text>
<text x="102.3" y="94.7" transform="rotate(-90 102.3 94.7)">- 0,05</text>
<text x="168.9" y="124" transform="rotate(-90 168.9 124)">+0,15</text>
<text x="171.8" y="123.5" transform="rotate(-90 171.8 123.5)">- 0</text>
<text x="180.9" y="170">7,5</text>
<text x="150.5" y="191.8">STRIPPING DIMENSIONS</text>
<text x="77" y="192.8">NOTES:</text>
<text x="77" y="197.3">1. MATERIAL: COPPER ALLOY</text>
<text x="77" y="201.8">2. PLATING:</text>
<text x="75.4" y="207.6">b</text>
<text x="80.9" y="206.3">ITEM 1+2: GOLD FLASH over NICKEL</text>
<text x="77" y="215.3">3. CRIMPING: USE CRIMP TOOL 360X10409X</text>
<text x="80.9" y="210.8">ITEM 3: NICKEL PLATED</text>
<text x="100.2" y="219.8">WITH TOOL INSERT 360X20029X</text>
<text x="14.6" y="226.3">Directive 2002/95/EC RoHS compliant</text>
<text x="100.2" y="224.3">SELECTOR SETTINGS: 5 FOR AWG 12</text>
<text x="79.7" y="229">b</text>
<text x="139.9" y="228.8">4 FOR AWG 14</text>
<text x="49.6" y="240">see notes</text>
<text x="165.5" y="235.6">5:1</text>
<text x="82" y="241.4">ISO 2768-m</text>
<text x="160.1" y="240.7">see notes</text>
<text x="141.4" y="263.4">D-SUB COMBINATION</text>
<text x="142.2" y="258.8">CRIMP VERSION 20A</text>
<text x="160.7" y="268.6">Inventor 10</text>
<text x="191.3" y="273.6">A4</text>
<text x="36.9" y="284.3">rev.</text>
<text x="43.2" y="284.3">description</text>
<text x="61" y="284.6">date</text>
<text x="70.7" y="284.3">name</text>
</g>
<g font-size="3.4">
<text x="36.8" y="235.6">finish:</text>
<text x="82.9" y="236">tolerance</text>
<text x="120.5" y="235.5">scale:</text>
<text x="120.7" y="240.3">material:</text>
<text x="120.7" y="249">title:</text>
<text x="120.7" y="268.1">dwg no:</text>
<text x="189.4" y="268.7">DIN-</text>
<text x="187.6" y="278.8">sh: 1</text>
<text x="34" y="285.6" transform="rotate(-90 34 285.6)">DO NOT ALTER CAD DRAWING BY HAND</text>
<text x="120.8" y="284.1">part no:</text>
</g>
<g font-size="3.3">
<text x="108.9" y="17.9">±0,3</text>
<text x="136.7" y="27.3">±0,3</text>
<text x="64.3" y="37.8">±0,1</text>
<text x="120" y="37.8">±0,1</text>
<text x="181.1" y="123.7" transform="rotate(-90 181.1 123.7)">±0,1</text>
</g>
<g font-size="2.8">
<text x="88.4" y="253.4">26.07.06</text>
<text x="101.3" y="253.4">Lehmenkühler</text>
<text x="88.5" y="258.4">26.07.06</text>
<text x="106.5" y="258.4">Kühle</text>
<text x="36.8" y="273.4">2 x b</text>
<text x="46.8" y="273.5">Ä3554</text>
<text x="59.4" y="273.3">19.01.11</text>
<text x="72" y="273.3">K.H.</text>
<text x="38.6" y="278.1">a</text>
<text x="46.9" y="278.1">Origin</text>
</g>
<g font-size="2.7">
<text x="104.1" y="243.7">dim. in mm</text>
<text x="14.3" y="285.7" transform="rotate(-90 14.3 285.7)">THIS DRAWING MAY NOT BE COPIED OR</text>
<text x="17.7" y="285.7" transform="rotate(-90 17.7 285.7)">REPRODUCED IN ANY WAY, AND MAY NOT</text>
<text x="21" y="285.7" transform="rotate(-90 21 285.7)">BE PASSED ON TO A THIRD PARTY WITHOUT</text>
<text x="24.3" y="285.7" transform="rotate(-90 24.3 285.7)">WRITTEN PERMISSION.</text>
<text x="27.6" y="285.7" transform="rotate(-90 27.6 285.7)">OWNERSHIP AND COPYRIGHT OF CONEC GmbH</text>
</g>
<g font-size="2.4">
<text x="91.6" y="248.4">date</text>
<text x="107.1" y="248.3">name</text>
</g>
<g font-size="2.3">
<text x="79.5" y="253.3">drawn</text>
<text x="79.5" y="258">appd.</text>
<text x="79.6" y="263">norm</text>
<text x="79.6" y="268.2">d-old</text>
</g>
<text font-size="1.7" x="117.9" y="275.2">R</text>
</svg>
